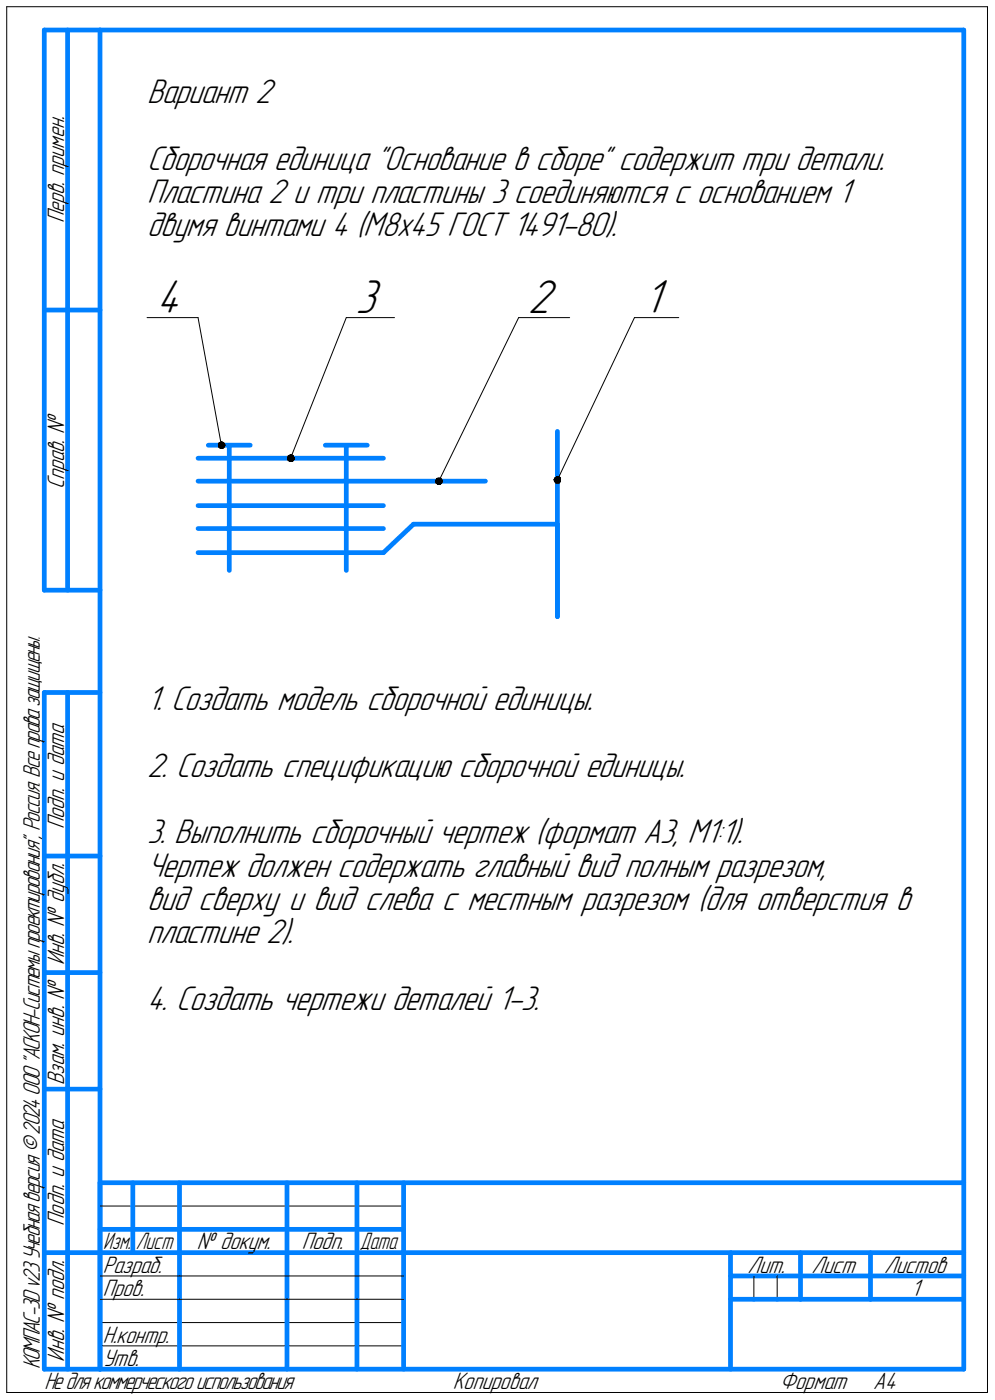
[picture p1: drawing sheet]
<svg xmlns="http://www.w3.org/2000/svg" width="213mm" height="300mm" viewBox="0 0 213 300" stroke-linecap="round" stroke-linejoin="round" font-family="sans-serif">
<g fill="none" stroke="#000" stroke-width=".21">
<path d="M1.4 1.4h210.1zM1.4 1.4v297zM211.5 1.4v297zM31.5 68.1h10.9zM42.4 68.1l5 27.3zM74.2 68.1l-12 30.1zM74.2 68.1h10.3zM111.1 68.1l-17.1 35zM111.1 68.1h10.9zM135.9 68.1l-16.5 34.8zM135.9 68.1h9.5zM21.4 258.5h65z"/>
<path d="M21.4 273.5h17zM21.4 278.5h17zM38.4 273.5h23.1zM38.4 278.5h23.1zM61.5 273.5h15zM61.5 278.5h15zM76.5 273.5h9.9zM76.5 278.5h9.9zM161.5 273.5v5zM166.5 273.5v5zM1.4 298.4h210.1zM21.4 283.5h65z"/>
<path d="M21.4 288.5h65z"/>
</g>
<g fill="none" stroke="#0080ff" stroke-width="1">
<path d="M9.5 6.4v120.1zM9.5 6.4h11.9zM14.5 6.4v120.1zM21.4 6.4h185zM21.4 6.4v287.1zM206.4 6.4v287.1zM9.5 66.5h11.9zM42.4 98.2h39.7zM44.6 95.4h9zM49.1 95.4v26.9zM69.7 95.4h9zM74.2 95.4v26.9z"/>
<path d="M119.4 92.5v39.7zM42.4 118.4h39.7zM42.4 113.3h39.7zM42.4 108.4h39.7zM42.4 103.1h61.6zM82.1 118.4l6.5-6zM88.6 112.4h30.8zM119.4 112.4v19.8zM9.5 126.5h11.9zM9.5 148.4v145.1zM9.5 148.4h11.9zM14.5 148.4v145.1z"/>
<path d="M9.5 183.5h11.9zM9.5 208.4h11.9zM9.5 233.4h11.9zM21.4 253.5h185zM21.4 253.5v40zM28.4 253.5v15zM38.4 253.5v25zM61.5 253.5v25zM76.5 253.5v25zM86.4 253.5v40zM9.5 268.5h11.9zM21.4 263.5h7z"/>
<path d="M21.4 268.5h7zM28.4 263.5h10zM28.4 268.5h10zM38.4 278.5v15zM38.4 263.5h23.1zM38.4 268.5h23.1zM61.5 278.5v15zM61.5 263.5h15zM61.5 268.5h15zM76.5 278.5v15zM76.5 263.5h9.9zM76.5 268.5h9.9z"/>
<path d="M86.4 268.5h120zM156.5 268.5v25zM156.5 273.5h14.9zM156.5 278.5h5zM161.5 278.5h5zM166.5 278.5h4.9zM171.4 268.5v10zM171.4 273.5h35zM171.4 278.5h15zM186.4 268.5v10zM186.4 278.5h20zM9.5 293.5h11.9z"/>
<path d="M21.4 293.5h185z"/>
</g>
<g fill="#fff" stroke="#fff" stroke-width=".21">
<path d="M137.9 59.3h5.4zM137.9 59.4h5.4zM137.9 59.4h5.4zM137.9 59.5h5.4zM137.9 59.6h5.4zM137.9 59.7h5.4zM137.9 59.8h5.4zM137.9 59.9h5.4zM137.9 59.9h5.4zM137.9 60h5.4zM137.9 60.1h5.4zM137.9 60.2h5.4zM137.9 60.3h5.4zM137.9 60.4h5.4zM137.9 60.5h5.4zM137.9 60.5h5.4zM137.9 60.6h5.4zM137.9 60.7h5.4zM137.9 60.8h5.4zM137.9 60.9h5.4zM137.9 61h5.4zM137.9 61h5.4zM137.9 61.1h5.4zM137.9 61.2h5.4zM137.9 61.3h5.4zM137.9 61.4h5.4zM137.9 61.5h5.4zM137.9 61.6h5.4zM137.9 61.6h5.4zM137.9 61.7h5.4zM137.9 61.8h5.4zM137.9 61.9h5.4zM137.9 62h5.4zM137.9 62.1h5.4zM137.9 62.1h5.4zM137.9 62.2h5.4zM137.9 62.3h5.4zM137.9 62.4h5.4zM137.9 62.5h5.4zM137.9 62.6h5.4zM137.9 62.7h5.4zM137.9 62.7h5.4zM137.9 62.8h5.4zM137.9 62.9h5.4zM137.9 63h5.4zM137.9 63.1h5.4zM137.9 63.2h5.4zM137.9 63.2h5.4zM137.9 63.3h5.4zM137.9 63.4h5.4zM137.9 63.5h5.4zM137.9 63.6h5.4zM137.9 63.7h5.4zM137.9 63.8h5.4zM137.9 63.8h5.4zM137.9 63.9h5.4zM137.9 64h5.4zM137.9 64.1h5.4zM137.9 64.2h5.4zM137.9 64.3h5.4zM137.9 64.3h5.4zM137.9 64.4h5.4zM137.9 64.5h5.4zM137.9 64.6h5.4zM137.9 64.7h5.4zM137.9 64.8h5.4zM137.9 64.9h5.4zM137.9 64.9h5.4zM137.9 65h5.4zM137.9 65.1h5.4zM137.9 65.2h5.4zM137.9 65.3h5.4zM137.9 65.4h5.4zM137.9 65.4h5.4zM137.9 65.5h5.4zM137.9 65.6h5.4zM137.9 65.7h5.4zM137.9 65.8h5.4zM137.9 65.9h5.4zM137.9 66h5.4zM137.9 66h5.4zM137.9 66.1h5.4zM137.9 66.2h5.4zM137.9 66.3h5.4zM137.9 66.4h5.4zM137.9 66.5h5.4zM137.9 66.5h5.4zM137.9 66.6h5.4zM137.9 66.7h5.4zM137.9 66.8h5.4zM137.9 66.9h5.4zM137.9 67h5.4zM137.9 67.1h5.4zM137.9 67.1h5.4zM137.9 67.2h5.4zM137.9 67.3h5.4zM137.9 67.4h5.4zM137.9 67.5h5.4zM137.9 67.6h5.4zM137.9 67.6h5.4zM137.9 67.7h5.4zM137.9 67.8h5.4zM137.9 67.9h5.4zM137.9 68h5.4zM137.9 68.1h5.4zM137.9 68.2h5.4zM137.9 68.2h5.4zM137.9 68.3h5.4zM137.9 68.4h5.4zM137.9 68.5h5.4zM137.9 68.6h5.4zM137.9 68.7h5.4zM137.9 68.7h5.4zM137.9 68.8h5.4zM137.9 68.9h5.4zM137.9 69h5.4zM137.9 69.1h5.4z"/>
<path d="M113 59.3h7zM113 59.4h7zM113 59.4h7zM113 59.5h7zM113 59.6h7zM113 59.7h7zM113 59.8h7zM113 59.9h7zM113 59.9h7zM113 60h7zM113 60.1h7zM113 60.2h7zM113 60.3h7zM113 60.4h7zM113 60.5h7zM113 60.5h7zM113 60.6h7zM113 60.7h7zM113 60.8h7zM113 60.9h7zM113 61h7zM113 61h7zM113 61.1h7zM113 61.2h7zM113 61.3h7zM113 61.4h7zM113 61.5h7zM113 61.6h7zM113 61.6h7zM113 61.7h7zM113 61.8h7zM113 61.9h7zM113 62h7zM113 62.1h7zM113 62.1h7zM113 62.2h7zM113 62.3h7zM113 62.4h7zM113 62.5h7zM113 62.6h7zM113 62.7h7zM113 62.7h7zM113 62.8h7zM113 62.9h7zM113 63h7zM113 63.1h7zM113 63.2h7zM113 63.2h7zM113 63.3h7zM113 63.4h7zM113 63.5h7zM113 63.6h7zM113 63.7h7zM113 63.8h7zM113 63.8h7zM113 63.9h7zM113 64h7zM113 64.1h7zM113 64.2h7zM113 64.3h7zM113 64.3h7zM113 64.4h7zM113 64.5h7zM113 64.6h7zM113 64.7h7zM113 64.8h7zM113 64.9h7zM113 64.9h7zM113 65h7zM113 65.1h7zM113 65.2h7zM113 65.3h7zM113 65.4h7zM113 65.4h7zM113 65.5h7zM113 65.6h7zM113 65.7h7zM113 65.8h7zM113 65.9h7zM113 66h7zM113 66h7zM113 66.1h7zM113 66.2h7zM113 66.3h7zM113 66.4h7zM113 66.5h7zM113 66.5h7zM113 66.6h7zM113 66.7h7zM113 66.8h7zM113 66.9h7zM113 67h7zM113 67.1h7zM113 67.1h7zM113 67.2h7zM113 67.3h7zM113 67.4h7zM113 67.5h7zM113 67.6h7zM113 67.6h7zM113 67.7h7zM113 67.8h7zM113 67.9h7zM113 68h7zM113 68.1h7zM113 68.2h7zM113 68.2h7zM113 68.3h7zM113 68.4h7zM113 68.5h7zM113 68.6h7zM113 68.7h7zM113 68.7h7zM113 68.8h7zM113 68.9h7zM113 69h7zM113 69.1h7z"/>
<path d="M76.1 59.3h6.4zM76.1 59.4h6.4zM76.1 59.4h6.4zM76.1 59.5h6.4zM76.1 59.6h6.4zM76.1 59.7h6.4zM76.1 59.8h6.4zM76.1 59.9h6.4zM76.1 59.9h6.4zM76.1 60h6.4zM76.1 60.1h6.4zM76.1 60.2h6.4zM76.1 60.3h6.4zM76.1 60.4h6.4zM76.1 60.5h6.4zM76.1 60.5h6.4zM76.1 60.6h6.4zM76.1 60.7h6.4zM76.1 60.8h6.4zM76.1 60.9h6.4zM76.1 61h6.4zM76.1 61h6.4zM76.1 61.1h6.4zM76.1 61.2h6.4zM76.1 61.3h6.4zM76.1 61.4h6.4zM76.1 61.5h6.4zM76.1 61.6h6.4zM76.1 61.6h6.4zM76.1 61.7h6.4zM76.1 61.8h6.4zM76.1 61.9h6.4zM76.1 62h6.4zM76.1 62.1h6.4zM76.1 62.1h6.4zM76.1 62.2h6.4zM76.1 62.3h6.4zM76.1 62.4h6.4zM76.1 62.5h6.4zM76.1 62.6h6.4zM76.1 62.7h6.4zM76.1 62.7h6.4zM76.1 62.8h6.4zM76.1 62.9h6.4zM76.1 63h6.4zM76.1 63.1h6.4zM76.1 63.2h6.4zM76.1 63.2h6.4zM76.1 63.3h6.4zM76.1 63.4h6.4zM76.1 63.5h6.4zM76.1 63.6h6.4zM76.1 63.7h6.4zM76.1 63.8h6.4zM76.1 63.8h6.4zM76.1 63.9h6.4zM76.1 64h6.4zM76.1 64.1h6.4zM76.1 64.2h6.4zM76.1 64.3h6.4zM76.1 64.3h6.4zM76.1 64.4h6.4zM76.1 64.5h6.4zM76.1 64.6h6.4zM76.1 64.7h6.4zM76.1 64.8h6.4zM76.1 64.9h6.4zM76.1 64.9h6.4zM76.1 65h6.4zM76.1 65.1h6.4zM76.1 65.2h6.4zM76.1 65.3h6.4zM76.1 65.4h6.4zM76.1 65.4h6.4zM76.1 65.5h6.4zM76.1 65.6h6.4zM76.1 65.7h6.4zM76.1 65.8h6.4zM76.1 65.9h6.4zM76.1 66h6.4zM76.1 66h6.4zM76.1 66.1h6.4zM76.1 66.2h6.4zM76.1 66.3h6.4zM76.1 66.4h6.4zM76.1 66.5h6.4zM76.1 66.5h6.4zM76.1 66.6h6.4zM76.1 66.7h6.4zM76.1 66.8h6.4zM76.1 66.9h6.4zM76.1 67h6.4zM76.1 67.1h6.4zM76.1 67.1h6.4zM76.1 67.2h6.4zM76.1 67.3h6.4zM76.1 67.4h6.4zM76.1 67.5h6.4zM76.1 67.6h6.4zM76.1 67.6h6.4zM76.1 67.7h6.4zM76.1 67.8h6.4zM76.1 67.9h6.4zM76.1 68h6.4zM76.1 68.1h6.4zM76.1 68.2h6.4zM76.1 68.2h6.4zM76.1 68.3h6.4zM76.1 68.4h6.4zM76.1 68.5h6.4zM76.1 68.6h6.4zM76.1 68.7h6.4zM76.1 68.7h6.4zM76.1 68.8h6.4zM76.1 68.9h6.4zM76.1 69h6.4zM76.1 69.1h6.4z"/>
<path d="M33.5 59.3h7zM33.5 59.4h7zM33.5 59.4h7zM33.5 59.5h7zM33.5 59.6h7zM33.5 59.7h7zM33.5 59.8h7zM33.5 59.9h7zM33.5 59.9h7zM33.5 60h7zM33.5 60.1h7zM33.5 60.2h7zM33.5 60.3h7zM33.5 60.4h7zM33.5 60.5h7zM33.5 60.5h7zM33.5 60.6h7zM33.5 60.7h7zM33.5 60.8h7zM33.5 60.9h7zM33.5 61h7zM33.5 61h7zM33.5 61.1h7zM33.5 61.2h7zM33.5 61.3h7zM33.5 61.4h7zM33.5 61.5h7zM33.5 61.6h7zM33.5 61.6h7zM33.5 61.7h7zM33.5 61.8h7zM33.5 61.9h7zM33.5 62h7zM33.5 62.1h7zM33.5 62.1h7zM33.5 62.2h7zM33.5 62.3h7zM33.5 62.4h7zM33.5 62.5h7zM33.5 62.6h7zM33.5 62.7h7zM33.5 62.7h7zM33.5 62.8h7zM33.5 62.9h7zM33.5 63h7zM33.5 63.1h7zM33.5 63.2h7zM33.5 63.2h7zM33.5 63.3h7zM33.5 63.4h7zM33.5 63.5h7zM33.5 63.6h7zM33.5 63.7h7zM33.5 63.8h7zM33.5 63.8h7zM33.5 63.9h7zM33.5 64h7zM33.5 64.1h7zM33.5 64.2h7zM33.5 64.3h7zM33.5 64.3h7zM33.5 64.4h7zM33.5 64.5h7zM33.5 64.6h7zM33.5 64.7h7zM33.5 64.8h7zM33.5 64.9h7zM33.5 64.9h7zM33.5 65h7zM33.5 65.1h7zM33.5 65.2h7zM33.5 65.3h7zM33.5 65.4h7zM33.5 65.4h7zM33.5 65.5h7zM33.5 65.6h7zM33.5 65.7h7zM33.5 65.8h7zM33.5 65.9h7zM33.5 66h7zM33.5 66h7zM33.5 66.1h7zM33.5 66.2h7zM33.5 66.3h7zM33.5 66.4h7zM33.5 66.5h7zM33.5 66.5h7zM33.5 66.6h7zM33.5 66.7h7zM33.5 66.8h7zM33.5 66.9h7zM33.5 67h7zM33.5 67.1h7zM33.5 67.1h7zM33.5 67.2h7zM33.5 67.3h7zM33.5 67.4h7zM33.5 67.5h7zM33.5 67.6h7zM33.5 67.6h7zM33.5 67.7h7zM33.5 67.8h7zM33.5 67.9h7zM33.5 68h7zM33.5 68.1h7zM33.5 68.2h7zM33.5 68.2h7zM33.5 68.3h7zM33.5 68.4h7zM33.5 68.5h7zM33.5 68.6h7zM33.5 68.7h7zM33.5 68.7h7zM33.5 68.8h7zM33.5 68.9h7zM33.5 69h7zM33.5 69.1h7z"/>
</g>
<g fill="#000" stroke="#000" stroke-width=".21">
<path d="M47.3 94.7h.3zM47.2 94.7h.6zM47 94.8h.9zM46.8 94.9h1.2zM46.8 95h1.3zM46.8 95.1h1.3zM46.7 95.2h1.5zM46.7 95.2h1.5zM46.7 95.3h1.6zM46.7 95.4h1.6zM46.7 95.5h1.6zM46.7 95.6h1.6zM46.7 95.7h1.5zM46.7 95.8h1.5zM46.7 95.8h1.4zM46.9 95.9h1.1zM47 96h.9zM47.1 96.1h.7z"/>
<path d="M62.1 97.5h.5zM62 97.5h.7zM61.8 97.6h1zM61.6 97.7h1.3zM61.6 97.8h1.3zM61.6 97.9h1.4zM61.6 98h1.4zM61.6 98h1.5zM61.6 98.1h1.5zM61.5 98.2h1.6zM61.6 98.3h1.5zM61.6 98.4h1.5zM61.6 98.5h1.5zM61.6 98.6h1.5zM61.6 98.6h1.4zM61.6 98.7h1.3zM61.8 98.8h1zM62 98.9h.7z"/>
<path d="M93.7 102.4h.6zM93.6 102.5h.9zM93.4 102.6h1.2zM93.4 102.7h1.3zM93.4 102.8h1.3zM93.3 102.9h1.4zM93.3 103h1.5zM93.3 103h1.5zM93.2 103.1h1.6zM93.3 103.2h1.5zM93.3 103.3h1.4zM93.3 103.4h1.4zM93.3 103.5h1.4zM93.3 103.5h1.4zM93.5 103.6h1.1zM93.6 103.7h.9zM93.6 103.8h.8z"/>
<path d="M119.2 102.1h.5zM119.1 102.2h.8zM119 102.3h1zM118.8 102.4h1.3zM118.8 102.4h1.3zM118.7 102.5h1.4zM118.7 102.6h1.4zM118.6 102.7h1.5zM118.5 102.8h1.6zM118.6 102.9h1.5zM118.6 103h1.5zM118.6 103h1.5zM118.7 103.1h1.4zM118.7 103.2h1.4zM118.7 103.3h1.4zM118.9 103.4h1.1zM119 103.5h.9zM119 103.5h.8z"/>
</g>
<g font-size="10.8">
<text x="33.5" y="67.1">4</text>
<text x="76.1" y="67.1">3</text>
<text x="113.1" y="67.1">2</text>
<text x="137.9" y="67.1">1</text>
</g>
<g font-size="7.8">
<text x="31.5" y="22.1">Вариант 2</text>
<text x="31.5" y="36.4">Сборочная единица &quot;Основание в сборе&quot; содержит три детали.</text>
<text x="31.5" y="43.5">Пластина 2 и три пластины 3 соединяются с основанием 1</text>
<text x="31.5" y="50.6">двумя винтами 4 (М8х45 ГОСТ 1491-80).</text>
<text x="31.5" y="152.2">1. Создать модель сборочной единицы.</text>
<text x="31.5" y="166.5">2. Создать спецификацию сборочной единицы.</text>
<text x="31.5" y="180.7">3. Выполнить сборочный чертеж (формат А3, М1:1).</text>
<text x="31.5" y="187.9">Чертеж должен содержать главный вид полным разрезом,</text>
<text x="31.5" y="195">вид сверху и вид слева с местным разрезом (для отверстия в</text>
<text x="31.5" y="202.1">пластине 2).</text>
<text x="31.5" y="216.4">4. Создать чертежи деталей 1-3.</text>
</g>
<g font-size="5.4">
<text x="13.8" y="47.9" transform="rotate(-90 13.8 47.9)">Перв. примен.</text>
<text x="13.8" y="104.8" transform="rotate(-90 13.8 104.8)">Справ. №</text>
<text x="13.8" y="177.7" transform="rotate(-90 13.8 177.7)">Подп. и дата</text>
<text x="13.8" y="206.8" transform="rotate(-90 13.8 206.8)">Инв. № дубл.</text>
<text x="13.8" y="232.6" transform="rotate(-90 13.8 232.6)">Взам. инв. №</text>
<text x="13.8" y="262.7" transform="rotate(-90 13.8 262.7)">Подп. и дата</text>
<text x="42.2" y="267.8">№ докум.</text>
<text x="64.6" y="267.8">Подп.</text>
<text x="22" y="272.8">Разраб.</text>
<text x="160.1" y="272.8">Лит.</text>
<text x="173.8" y="272.8">Лист</text>
<text x="189.3" y="272.8">Листов</text>
<text x="22" y="277.8">Пров.</text>
<text x="195.1" y="277.8">1</text>
<text x="22" y="287.8">Н.контр.</text>
<text x="8.5" y="293.5" transform="rotate(-90 8.5 293.5)">КОМПАС-3Dv23Учебнаяверсия©2024ООО&quot;АСКОН-Системыпроектирования&quot;, Россия. Всеправазащищены.</text>
<text x="13.8" y="291.8" transform="rotate(-90 13.8 291.8)">Инв. № подл.</text>
<text x="22" y="292.8">Утв.</text>
<text x="9.5" y="297.7">Недлякоммерческогоиспользования</text>
<text x="97" y="297.8">Копировал</text>
<text x="167" y="297.8">Формат</text>
<text x="187" y="297.8">A4</text>
</g>
<g font-size="5.3">
<text x="22.1" y="267.8">Изм.</text>
<text x="29.1" y="267.8">Лист</text>
<text x="77.1" y="267.8">Дата</text>
</g>
</svg>
